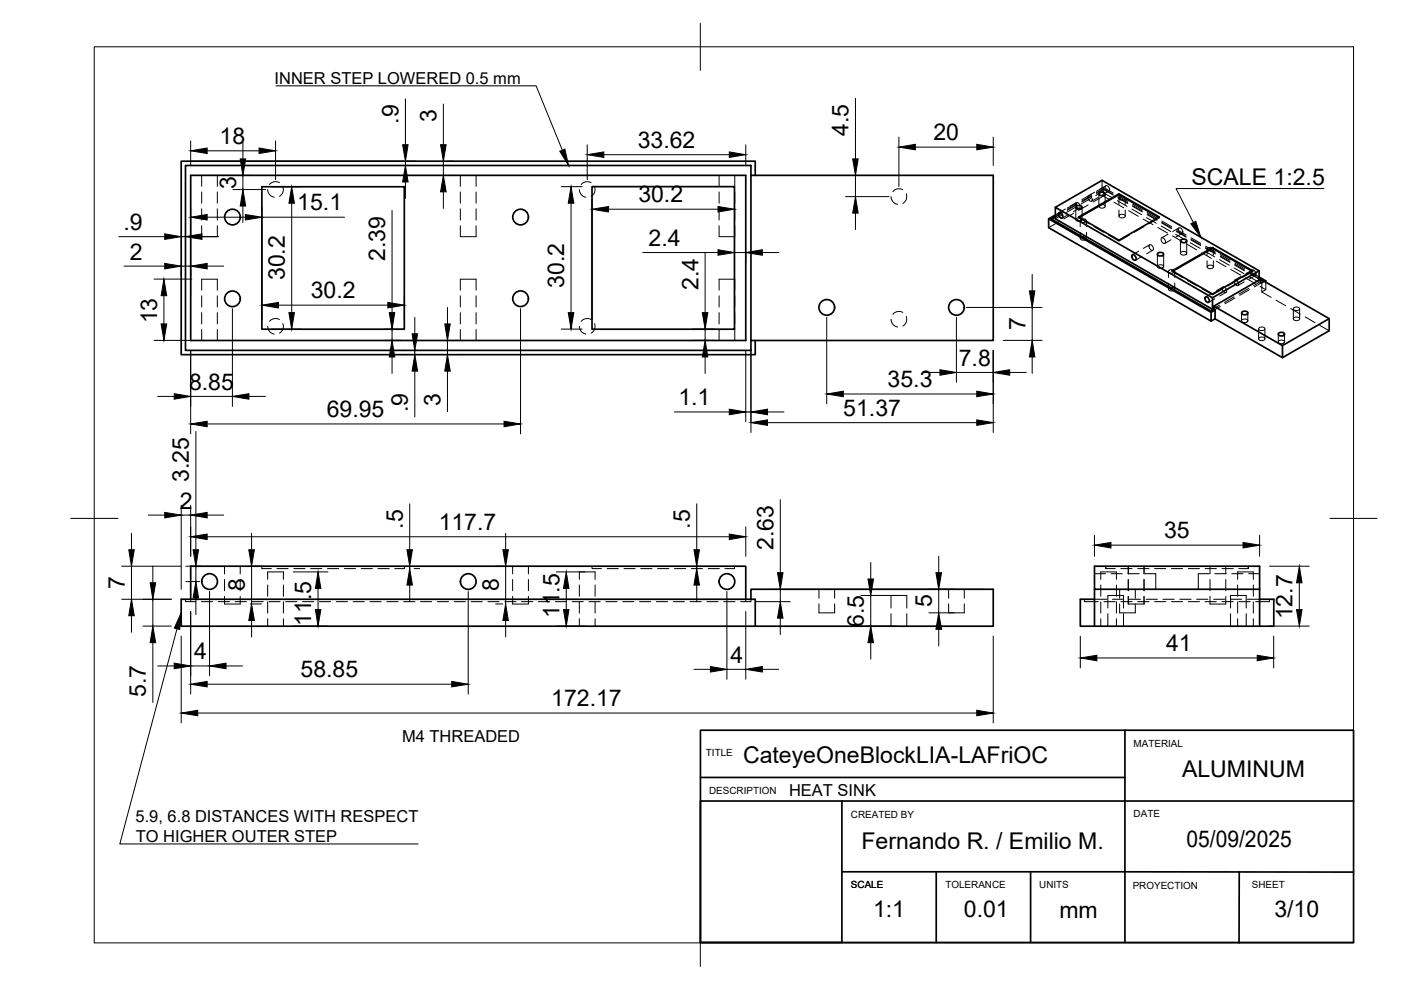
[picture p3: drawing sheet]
<svg xmlns="http://www.w3.org/2000/svg" width="297mm" height="210mm" viewBox="0 0 297 210" stroke-linecap="round" stroke-linejoin="round" font-family="sans-serif">
<!-- layer: Hidden -->
<g fill="none" stroke="#000" stroke-width=".21">
<path d="M42.8 37.2v2.3M46.1 37.2v2.3M59.2 38.7a1.66 1.66 0 0 0-2.1 .4M60 39.6a1.69 1.69 0 0 1-.7 2M97.6 37.2v2.3M100.9 37.2v2.3M125.3 38.7a1.62 1.62 0 0 0-2.1 .4M126.1 39.6a1.67 1.67 0 0 1-.8 2M152.5 37.2v2.3M155.8 37.2v2.3M233.7 38.2v2.5M233.9 39.7v.3"/>
<path d="M234.4 39.4a.73 .73 0 0 1 .7 .4 .73 .73 0 0 1 0 .8l-.4-.1-.3-.4zM234.5 39.4l-1.4 .7M42.8 47.9v2.3h3.3v-2.3M42.8 40.7v2.4M42.8 44.3v2.4M46.1 40.7v2.4M46.1 44.3v2.4M56.7 40.2a1.67 1.67 0 0 0 1.4 1.6M97.6 47.9v2.3h3.3v-2.3M97.6 40.7v2.4M97.6 44.3v2.4M100.9 40.7v2.4"/>
<path d="M100.9 44.3v2.4M122.8 40.2a1.66 1.66 0 0 0 1.4 1.6M152.5 47.9v2.3h3.3v-2.3M152.5 40.7v2.4M152.5 44.3v2.4M155.8 40.7v2.4M155.8 44.3v2.4M188.9 41.7a1.66 1.66 0 0 0 1.4 1.6M191.4 40.2a1.64 1.64 0 0 0-2.1 .4M192.2 41.1a1.67 1.67 0 0 1-.8 2M222.8 46.4v.2l2.6 1.4M223 46.5l-.2 .1"/>
<path d="M224.5 47l-2.2 1.3M225.1 45.6l-1.3 .8M225.2 45.2l-1.4 .9M225.2 45l-1.4 .9M225.2 44.7l-1.4 .9M225.9 44.3l-1.3 .8M226.4 48.6l2.1 1.2M226.5 45.5l-1.3 .7M227.6 45.2l-2 1.2M228.1 44v2.6M228.1 46.5a.75 .75 0 0 1 1.3 .1 .73 .73 0 0 1-.7 .4 .73 .73 0 0 1-.6-.5zM228.2 43.9l-2.1 1.1"/>
<path d="M228.2 43a.71 .71 0 0 1 .7 .4 .71 .71 0 0 1-.1 .7l-.6-.4-.1-.3zM228.2 43l-1.3 .7M228.3 43.4l-2 1.2M228.3 43.2l-2 1.2M228.3 42.9l-2 1.2M228.7 46.2l2.2 1.2M228.7 46v.2M228.8 46.1l-.1 .1M228.9 44.1l-1.3 .8M229 46.8v1.3M229 49.3v1.2M229.1 50.4a.71 .71 0 0 1 .7-.3 .71 .71 0 0 1 .5 .6 .75 .75 0 0 1-1.3-.2z"/>
<path d="M229.2 46.6l.8-.1a.39 .39 0 0 1 .3 .5 .39 .39 0 0 1-.5 .2l-.4-.1a.33 .33 0 0 1-.3-.2 .33 .33 0 0 1 .1-.3zM229.4 44v2.6M229.5 50.4l2.1 1.2M230.4 46.8v1.3M230.4 49.3v1.2M230.7 43.4l-2 1.2M230.7 41.5a.68 .68 0 0 1 .8 .4 .68 .68 0 0 1-.2 .8l-.6-.5zM231.3 42.1l-2.1 1.2M231.4 41.6l-2 1.2M231.4 41.5l-2 1.1M231.4 41.2l-2 1.1M231.9 48l2.1 1.2"/>
<path d="M232.1 40.7l-1.3 .8M232.5 40.6l1.4-.9 2.1 1.2M232.6 52.2l2.1 1.2M232.8 41.9l-1.4 .8M233 41.1v2.6M233.1 43.6a.68 .68 0 0 1 .7-.3 .68 .68 0 0 1 .5 .6 .71 .71 0 0 1-.7 .2 .71 .71 0 0 1-.6-.5zM233.7 40.7l-1.4 .8M233.7 40.7l2.2 1.3M233.9 40v.2l-1.4 .8M233.9 40l2.1 1.2M233.9 40l-1.4 .9M233.9 41.6l-2.1 1.2"/>
<path d="M234.3 41.1v2.6M235 49.8l2.2 1.3M235.1 40.5l-1.3 .8M235.7 53.9l2 1.3M236 41.4l-2.1-1.2v1.4l1.3 .7M236.2 42.9l2.1 1.2M236.9 42.6l2.1 1.1M237 42l2.1 1.2M237 41.8l2.1 1.2M237 41.5l2.1 1.2M237.2 42.1v1.2M237.2 44.5v1.3"/>
<path d="M237.3 45.7a.71 .71 0 0 1 .7-.3 .71 .71 0 0 1 .5 .5 .69 .69 0 0 1-.7 .3 .69 .69 0 0 1-.5-.5zM237.3 41.9a.71 .71 0 0 1 .7-.3 .71 .71 0 0 1 .5 .6 .73 .73 0 0 1-1.2-.2zM238.6 42.1v1.2M238.6 44.5v1.3M238.8 55.7l2 1.2M239.3 44.7l2 1.2M239.5 49.8l-2.3 1.3v-.2M240 44.3l2.1 1.2M240.1 43.7l2.1 1.2M240.1 43.6l2.1 1.2M240.1 43.3l2.1 1.2M241.4 53.3l-1.3 .7"/>
<path d="M241.9 57.5l2 1.2M242.1 54.4l-1.4 .8M242.4 46.5l2.1 1.1M242.5 48l-2 1.2M243.1 46.1l2.1 1.2M243.2 45.5l2.1 1.2M243.2 45.4l2.1 1.1M243.2 45.1l2.1 1.2M243.7 52a.68 .68 0 0 1 .7 .3 .68 .68 0 0 1-.1 .8l-.2-.1-.4-.3zM243.8 51.9l-1.4 .8M244.4 53.1l-1.3 .7M245 59.3l2 1.2"/>
<path d="M245.4 53.9v2.6M245.4 56.4a.75 .75 0 0 1 1.3 .2 .73 .73 0 0 1-.7 .3 .73 .73 0 0 1-.6-.5zM245.5 48.2l2 1.2M245.8 46v.2l-.1-.1M245.8 46.2l-2.2 1.2M246.2 47.9l2 1.2M246.3 50.5a.73 .73 0 0 1 .7 .3 .73 .73 0 0 1-.1 .8l-.6-.3-.1-.5zM246.3 47.3l2.1 1.2M246.3 47.2l2.1 1.1M246.3 46.9l2.1 1.1M246.7 53.9v2.6M247.6 49.7l-1.3 .7"/>
<path d="M247.7 57.5v1.3M247.8 57.4a.71 .71 0 0 1 .7-.3 .71 .71 0 0 1 .5 .6 .75 .75 0 0 1-1.3-.2zM248.3 50.8l-1.3 .8M248.5 57.4v.2l2.2 1.3M248.6 50l2 1.2M248.6 57.5l-.1 .1M249.1 57.5v1.3M249.3 49.7l2 1.2M249.4 49.1l2.1 1.2M249.4 48.9l2.1 1.2M249.4 48.6l2.1 1.2M249.9 48.3a.73 .73 0 0 1 .7 .4 .73 .73 0 0 1 0 .8l-.5-.2-.2-.3z"/>
<path d="M250 48.3l-1.4 .8M250.3 51.1v2.6M250.4 53.5a.68 .68 0 0 1 .7-.2 .68 .68 0 0 1 .5 .6 .73 .73 0 0 1-1.3-.3zM250.6 49.5l-1.3 .7M251.6 51.1v2.6M251.7 51.8l2 1.2M251.8 59.5l2 1.1M252.4 51.5l2 1.2M252.5 50.9l2.1 1.2M252.5 50.7l2.1 1.2M252.5 50.4l2.1 1.2M254.8 53.6l2 1.2"/>
<path d="M255.5 53.3l2 1.2M255.6 52.7l2.1 1.1M255.6 52.5l2.1 1.2M255.6 52.2l2.1 1.2M255.9 52.8v1.3M255.9 55.3v1.3M256 56.4a.71 .71 0 0 1 .7-.2 .71 .71 0 0 1 .5 .5 .75 .75 0 0 1-1.3-.2zM256 52.7a.71 .71 0 0 1 .7-.3 .71 .71 0 0 1 .5 .6 .75 .75 0 0 1-1.3-.3zM257.3 52.8v1.3M257.3 55.3v1.3M257.9 55.4l2 1.2M258.6 55l2 1.2"/>
<path d="M258.7 54.4l2.1 1.2M258.7 54.3l2.1 1.2M258.7 54l2.1 1.2M261 57.1l2 1.2M261.7 56.8l2 1.2M261.8 59.4a.67 .67 0 0 1 .7 .4 .67 .67 0 0 1-.2 .8l-.6-.6zM261.8 56.2l2.1 1.2M261.8 56.1l2.1 1.1M261.8 55.8l2.1 1.2M262.4 59.5l-2.1 1.1M263.1 58.6l-1.3 .8M263.8 59.8l-1.3 .7"/>
<path d="M264.1 58.9l2 1.2M264.8 58.6l2.2 1.3M264.9 58l2.1 1.2M264.9 57.8l2.1 1.2M264.9 57.5l2.1 1.2M265.4 57.3a.68 .68 0 0 1 .8 .3 .68 .68 0 0 1-.1 .8l-.6-.3zM265.5 57.5l.1 .1M265.5 57.2l-1.3 .8M265.6 57.4v.2M265.6 57.6l-2.2 1.3M266.2 58.4l-1.4 .8M267 59.9l-1.2 .7"/>
<path d="M267 59.4v.5M267.1 59.3l.8 .4M267.9 59.6l-.6 .3 .2 .1M267.9 59.6v.1M267.9 59.6l-.6-.4v.7M267.9 59.7l-2 1.1M268.1 59.7l-.6 .3M268.4 59.8v1.6l-.9 .5M42.8 61.5v-2.3h3.3v2.3M42.8 62.7v2.4M42.8 66.3v2.4M42.8 69.9v2.3"/>
<path d="M46.1 62.7v2.4M46.1 66.3v2.4M46.1 69.9v2.3M56.7 69.2a1.67 1.67 0 0 0 1.4 1.6M59.2 67.7a1.69 1.69 0 0 0-2.1 .4M60 68.6a1.67 1.67 0 0 1-.7 2M97.6 61.5v-2.3h3.3v2.3M97.6 62.7v2.4M97.6 66.3v2.4M97.6 69.9v2.3M100.9 62.7v2.4M100.9 66.3v2.4"/>
<path d="M100.9 69.9v2.3M122.8 69.2a1.66 1.66 0 0 0 1.4 1.6M125.3 67.7a1.65 1.65 0 0 0-2.1 .4M126.1 68.6a1.65 1.65 0 0 1-.8 2M152.5 61.5v-2.3h3.3v2.3M152.5 62.7v2.4M152.5 66.3v2.4M152.5 69.9v2.3M155.8 62.7v2.4M155.8 66.3v2.4M155.8 69.9v2.3M188.9 67.7a1.66 1.66 0 0 0 1.4 1.6"/>
<path d="M191.4 66.2a1.64 1.64 0 0 0-2.1 .4M192.2 67.1a1.63 1.63 0 0 1-.8 2M247.7 60v1.3M247.8 61.2a.71 .71 0 0 1 .7-.3 .71 .71 0 0 1 .5 .5 .75 .75 0 0 1-1.3-.2zM248.1 61.1l2 1.2M249.1 60v1.3M251.2 62.9l2 1.2M254.3 64.7l2.5 1.4M254.8 61.2l2.3 1.3M256.8 65.9v.2M256.9 62.2l-1.3 .8M257.6 63.3l-1.3 .8"/>
<path d="M258.6 64.7l-1.2 .7M258.7 65l-1.9 1.1M259.2 60.9a.69 .69 0 0 1 .7 .3 .69 .69 0 0 1-.1 .8l-.5-.4zM259.3 61.2l-2.2 1.3v-.2M259.3 60.8l-1.3 .8M259.9 62l-1.3 .8M261.6 62.9l-2 1.2M261.8 63.2l-2.1 1.2M263.2 66.4v1.6M263.3 67.8a.68 .68 0 0 1 .7-.2 .68 .68 0 0 1 .5 .6 .71 .71 0 0 1-.7 .2 .71 .71 0 0 1-.5-.5zM264.6 66.4v1.6M264.8 61.1l-2.1 1.2"/>
<path d="M264.9 61.4l-2.1 1.2M266.8 69.7v2.1M266.9 71.7a.71 .71 0 0 1 .7-.3 .71 .71 0 0 1 .6 .6 .75 .75 0 0 1-1.3-.3zM266.9 69.6a.71 .71 0 0 1 .7-.3 .71 .71 0 0 1 .6 .5 .75 .75 0 0 1-1.3-.2zM267.2 60.7l1.2 .7M267.5 60v1.9l2 1.1M268.2 69.7v2.1M270.5 63.6l2.1 1.2M271 70.9v1.6M271 72.4a.75 .75 0 0 1 1.3 .2 .73 .73 0 0 1-.7 .3 .73 .73 0 0 1-.6-.5zM272.4 70.9v1.6M273.6 65.4l2.1 1.2"/>
<path d="M274.2 65.5v2.1M274.3 67.4l.8-.2a.4 .4 0 0 1 .4 .5 .4 .4 0 0 1-.5 .3h-.3a.37 .37 0 0 1-.4-.2 .37 .37 0 0 1 0-.4zM274.3 65.2l.6-.1a.43 .43 0 0 1 .6 .3 .43 .43 0 0 1-.5 .5l-.3-.1a.37 .37 0 0 1-.4-.1 .37 .37 0 0 1 0-.5zM275.5 65.5v2.1M276.7 67.2l2.1 1.2M279.8 69l2 1.1M39.3 127.1v.5h2.2M40.4 127.1v.5M42.7 127.6h2.4M46.3 127.6h2.4M47.6 126.4v1.7h3.3v-1.7M47.6 120.1v1.6"/>
<path d="M47.6 122.9v2.4M49.8 127.6h2.4M50.9 120.1v1.6M50.9 122.9v2.4M53.4 127.6h2.4M55.5 120.1v.5h2M56.7 122.8v-1.5h3.4v1.5M56.7 124v2.4M56.7 127.6v2.4M56.7 131.2v1.6M57 127.6h2.4M58.7 120.6h2.4"/>
<path d="M60.1 124v2.4M60.1 127.6v2.4M60.1 131.2v1.6M60.6 127.6h2.3M62.3 120.6h2.4M64.1 127.6h2.4M65.8 120.6h2.4M67.7 127.6h2.4M69.4 120.6h2.4M71.3 127.6h2.4M73 120.6h2.4M74.9 127.6h2.3"/>
<path d="M76.6 120.6h2.4M78.4 127.6h2.4M80.1 120.6h2.4M82 127.6h2.4M85.6 127.6h2.4M85.7 120.1v.5h-2M89.2 127.6h2.3M92.7 127.6h2.4M96.3 127.6h2.4M99.9 127.6h2.4M103.4 127.6h2.4M107 127.6h2.4"/>
<path d="M108.7 126.4v1.7h3.3v-1.7M108.7 120.1v1.6M108.7 122.9v2.4M110.6 127.6h2.4M112 120.1v1.6M112 122.9v2.4M114.2 127.6h2.3M117.7 127.6h2.4M121.3 127.6h2.4M122.8 122.8v-1.5h3.4v1.5M122.8 124v2.4M122.8 127.6v2.4"/>
<path d="M122.8 131.2v1.6M124.9 127.6h2.4M125.5 120.1v.5h2M126.2 124v2.4M126.2 127.6v2.4M126.2 131.2v1.6M128.4 127.6h2.4M128.7 120.6h2.4M132 127.6h2.4M132.3 120.6h2.4M135.6 127.6h2.4M135.8 120.6h2.4"/>
<path d="M139.1 127.6h2.4M139.4 120.6h2.4M142.7 127.6h2.4M143 120.6h2.4M146.3 127.6h2.4M146.6 120.6h2.3M149.9 127.6h2.4M150.1 120.6h2.4M153.4 127.6h2.4M155.7 120.1v.5h-2M158.1 127.1v.5M159.2 127.1v.5h-2.2"/>
<path d="M173.6 128v1.9h3.4v-1.9M173.6 124.9v1.9M177 124.9v1.9M188.9 128.9v-2.6h3.4v2.6M188.9 130.1v2.7M192.3 130.1v2.7M201.1 128v1.9h3.3v-1.9M201.1 124.9v1.9M204.4 124.9v1.9M230 127.1v.5h2.9M232.1 127.1h2.6M232.1 125h2.3"/>
<path d="M232.1 121.6h2.3M233.4 122.8v-1.5h3.3v1.5M233.4 124v2.4M233.4 127.6v2.4M233.4 131.2v1.6M234.1 127.6h2.4M234.4 120.6v-.5v.5h2.1M234.9 128.9v-2.6h3.3v2.6M234.9 130.1v2.7M235.6 125h2.4M235.6 121.6h2.4M235.9 127.1h2.3"/>
<path d="M236.7 124v2.4M236.7 127.6v2.4M236.7 131.2v1.6M237.4 128v1.9h3.3v-1.9M237.4 124.9v1.9M237.6 127.6h2.4M237.6 120.6h2.4M238.2 130.1v2.7M239.1 125h2.4M239.1 121.6h2.4M239.2 126.4v1.7h3.4l-.1-1.7M239.2 120.1v1.6"/>
<path d="M239.2 122.9v2.4M239.4 127.1h2.4M240.7 124.9v1.9M241.2 127.6h2.4M241.2 120.6h2.4M242.5 120.1v1.6M242.5 122.9v2.4M242.7 121.6h2.3v3.4h-2.3M243 127.1h2.4M244.8 127.6h2.4M244.8 120.6h2.4M246.6 127.1h2.4"/>
<path d="M248.4 127.6h2.3M248.4 120.6h2.3M250.1 127.1h2.4M251.9 127.6h2.4M251.9 120.6h2.4M253.7 127.1h2.4M255.5 127.6h2.4M255.5 120.6h2.4M256.4 121.6h-2.3v3.4h2.3M256.5 126.4v1.7h3.4v-1.7M256.5 120.1v1.6M256.5 122.9v2.4"/>
<path d="M257.3 127.1h2.4M257.6 125h2.4M257.6 121.6h2.4M259.1 127.6h2.4M259.1 120.6h2.4M259.9 120.1v1.6M259.9 122.9v2.4M260.9 127.1h2.3M260.9 128.9v-2.6h3.3v2.6M260.9 130.1v2.7M261.2 125h2.3M261.2 121.6h2.3"/>
<path d="M262.4 122.8v-1.5h3.3v1.5M262.4 124v2.4M262.4 127.6v2.4M262.4 131.2v1.6M262.7 127.6h2.3M264.2 130.1v2.7M264.4 127.1h2.7M264.6 120.1l.1 .5h-2M264.7 125h2.4M264.7 121.6h2.4M265.7 124v2.4M265.7 127.6v2.4"/>
<path d="M265.7 131.2v1.6M269.2 127.1v.5h-3"/>
</g>
<!-- layer: Visible -->
<g fill="none" stroke="#000" stroke-width=".36">
<path d="M39.3 35.1h119.9v39.2h-119.9zM40.4 37.2h117.7v35h-117.7zM55.5 39.6h30.2v30.2h-30.2zM125.5 39.6h30.2v30.2h-30.2zM159.2 37.2h51.4v35h-51.4M160.1 37.2v-3h-121.7v41h121.7v-3M222.3 46.4v1.9l34.5 19.8M223.8 45.6l-1.5 .8 34.5 19.8 .8-.5-.2-.1-.6 .3-34-19.5 1-.5M223.8 44l33.3 19.1v2.5l-33.3-19.2zM223.8 46.1l-.8 .4M223.8 44l9.9-5.8 33.3 19.2M224.5 45.2a.67 .67 0 0 1 .7 .3 .67 .67 0 0 1-.1 .8l-.6-.4z"/>
<path d="M228.3 43.7l.5-.1a.52 .52 0 0 1 .6 .4l-.6 .3a.52 .52 0 0 1-.7-.5zM233.2 40.8l.5-.1a.52 .52 0 0 1 .6 .5l-.6 .3a.52 .52 0 0 1-.7-.5zM237.2 41.1l-8.5 4.9 8.5 4.9 8.6-4.9-8.6-4.9v.2l-8.4 4.8M237.2 41.3l8.5 4.8M240 54.1a.67 .67 0 0 1 .8 .3 .67 .67 0 0 1-.1 .8l-.6-.4zM245.6 53.6l.5-.1a.52 .52 0 0 1 .6 .5l-.6 .3a.52 .52 0 0 1-.7-.5zM250.5 50.8l.5-.1a.52 .52 0 0 1 .6 .5l-.6 .3a.52 .52 0 0 1-.7-.5zM257.1 52.5l-8.6 4.9 8.6 4.9 8.5-4.9-8.5-4.9v.2l-8.5 4.8M257.1 52.7l8.4 4.8M267 58.7l1.4 .9-.3 .1M267 59.2l.1 .1M267 59l.3 .2"/>
<path d="M267 57.4v2M267 57.4l-9.9 5.7M267.3 59.2l14.5 8.4v2.5l-9.9 5.7M267.3 59.2l-9.9 5.7M268.4 59.6v.2M255.5 63a.67 .67 0 0 1 .8 .3 .67 .67 0 0 1-.1 .8l-.6-.4zM256.8 66.2v1.9l.8-.5M257.4 64.9l14.5 8.4 9.9-5.7M257.4 65.4l-.3 .2M257.4 64.9v.7M257.6 65.7v1.9l14.3 8.2v-2.5M263.4 66.1l.5-.1a.52 .52 0 0 1 .7 .5l-.7 .3a.52 .52 0 0 1-.6-.5z"/>
<path d="M271.2 70.6l.5-.1a.52 .52 0 0 1 .6 .4l-.6 .3a.52 .52 0 0 1-.7-.5zM40.4 127.1v-7h117.7v7M159.2 127.1v-2.2h51.4v7.9h-50.5v-5.7h-121.7v5.7h121.7M232.1 127.1h-3.1v5.7h3.1M232.1 124.9v7.9M232.1 132.8h35M267.1 124.9h-35v-4.8h35v12.7M267.1 127.1h3v5.7h-3"/>
<circle cx="49.3" cy="46" r="1.66"/>
<circle cx="110.4" cy="46" r="1.66"/>
<circle cx="49.3" cy="63.4" r="1.66"/>
<circle cx="110.4" cy="63.3" r="1.66"/>
<circle cx="175.3" cy="65.2" r="1.66"/>
<circle cx="202.8" cy="65.2" r="1.66"/>
<circle cx="44.4" cy="123.3" r="1.66"/>
<circle cx="99.3" cy="123.3" r="1.66"/>
<circle cx="154.1" cy="123.3" r="1.66"/>
</g>
<!-- layer: BORDER -->
<path d="M20 9.9h267v190h-267zM148.5 4.9v10M15 109.9h10M282 109.9h10M148.5 194.9v10" fill="none" stroke="#000" stroke-width=".21"/>
<!-- layer: TITLEBLOCK -->
<path d="M148.5 154.8h138.5v45h-138.5zM238.5 154.8v45M148.5 169.8h30v30h-30zM148.5 164.8h90M178.5 169.8h108.5M178.5 184.8l108.5 .1M198.5 184.8v15M218.5 184.8v15M262.7 184.9v15" fill="none" stroke="#000" stroke-width=".36"/>
<!-- layer: FD_Dimensions -->
<g fill="none" stroke="#000" stroke-width=".21">
<path d="M40.4 29.9v5.2M40.5 34.2h47.6M42.5 37.2h11.1M43.9 32h11M51.5 30.2v3.5M51.5 37.2v3M57.6 39.6h6.3M58.4 29.9v8.2M86 34.2v.9h2.1M86 21v9.7M86 38.6v3.5M94 22.1v8.6"/>
<path d="M94 34.2v3M95.1 34.2h1M95.1 37.2h1M119 39.6h4.4M124.5 30.7v7.4M128 32.8h26.6M158.1 30.7v4.4M181.4 20.8v12.9M181.4 37.2v4.5M190.6 29.1v10.5M194.1 31.2h13M210.6 29.1v6"/>
<path d="M25.2 50.2h9.7M26.3 56.4h8.6M32.7 59.2h8M38.4 52.1v.2M38.4 57.2v1.3M38.4 50.2h.9M38.4 56.4h2M39.3 52.1v.2M40.4 44v18.8M42.8 50.2h3.5M43.9 56.4h3.5M43.9 46.1h8.1"/>
<path d="M49.4 40.2h6.9M51.5 43.7v3.5M55.5 44v23.7M55.5 46.1h17.5M61.8 43.1v23.2M83.1 44.6v21.7M94 40.7v3.5M121.1 43.1v23.2M125.5 42.3v25.4M129 44.4h23.2M136.3 53.5h15.9M149.5 53.6v12.7"/>
<path d="M155.7 42.3v25.4M155.7 53.5h2.4M158.1 53.2v2.4M161.6 53.5h3.5M179.3 41.7h9.2M181.4 45.2v3.5M218.8 58.2v3.5M32.7 72.2h8M34.8 62.7v6M40.4 74.3v17.7M49.3 65.5v20.7M57.6 69.8h6.3"/>
<path d="M59 64.7h23.2M81.5 72.2h3.7M81.5 69.8h3.7M83.1 69.8v2.4M83.1 75.7v3.5M85.7 62.6v5.1M85.9 75.2h.1M85.9 74.3h.1M87.9 67.3v3.5M87.9 74.3v.9M87.9 78.7v9.7M94.9 65.2v3.5"/>
<path d="M94.9 72.2v3M94.9 78.7v8.6M96.4 72.2h.6M96.4 75.2h.6M110.4 65.4v26.6M119 69.8h4.4M146.8 72.2h4.8M146.8 69.8h4.8M149.5 69.8v2.4M149.5 75.7v3.5M158.1 74.3v15.1M159.2 74.3v17.4"/>
<path d="M175.3 67.3v18.3M195.8 79h3.5M202.8 67.3v13.8M202.8 79h7.8M204.9 65.2h16M210.6 74.3v17.4M212.7 72.2h8.2M214.1 79h3.5M218.8 65.2v7M218.8 75.7v3.5M33.4 84h3.5M40.4 84h8.9"/>
<path d="M41.5 91.5v25.1M43.9 89.9h63M52.8 84h3.5M143 87.3h11.6M158.1 87.3h1.1M162.7 89.6h44.4M162.7 87.3h3.5M178.8 83.5h28.3M27.9 113.1v3.5M31.4 109.2h3.5M38.4 107.1v17.9M38.4 109.2h2"/>
<path d="M40.4 107.1v10.9M43.9 109.2h3.5M43.9 113.8h110.7M53.3 113.1v3.5M86.9 106.8v9.8M107.2 113.1v3.5M147.7 106.8v9.8M158.1 111.7v6.3M165.4 105.9v15.5M184.6 119.3v3.5M199 117.9v3.5M232.1 113.5v4.5"/>
<path d="M235.5 115.6h28M267.1 113.5v4.5M25.8 127.1h10.5M25.8 120.1h12.5M27.9 120.1v7M27.9 130.5v3.6M30.3 132.8h6M32.4 120.1v3.5M32.4 127.1v5.7M32.4 136.3v12.6M38.4 134.9v18.4M39.4 120.1h3.2"/>
<path d="M39.4 123.3h2.9M40.4 129.7v17.5M41.5 120.1v3.2M41.5 126.8v3.5M44.4 125.4v17.9M53 120.1h2.4M53 128.1h2.4M53.3 120.1v8M53.3 131.6v3.5M62.2 132.8h7.3M62.2 121.3h7.3M67.4 124.7v4.6"/>
<path d="M86.9 120.1v.5M86.9 124.1v3.5M87.8 120.6h1.2M99.3 125.4v21.8M105.1 120.1h1.5M105.1 128.1h1.5M107.2 120.1v8M107.2 131.6v3.5M118 132.8h6.1M118 121.3h6.1M120.1 124.7v4.6M147.7 120.1v.5"/>
<path d="M147.7 124.1v3.5M154.1 125.4v18.6M158.1 129.7v14.3M160.2 127.6h7.3M163.3 124.9h45.2M165.4 124.9v2.7M165.4 131.1v3.4M182.5 132.8h7.7M182.5 126.3h7.7M184.6 126.3v6.5M184.6 136.3v3.5M196.9 129.9h5.5"/>
<path d="M199 124.9v5M199 133.4v3.5M210.6 134.9v18.4M229 134.9v6.7M232.6 139.5h34M269.2 132.8h8.4M269.2 120.1h8.4M270 134.9v6.7M275.5 123.6v5.7M33.4 141.2h3.5M40.4 141.2h4M41.9 151.2h165.2"/>
<path d="M43.9 145.1h51.9M47.9 141.2h3.5M147.1 141.9h3.5M154.1 141.9h4M161.6 141.9h3.5"/>
</g>
<g fill="#000" stroke="#000" stroke-width=".21">
<path d="M40.4 32l3.5-.6v1.1zM50.9 33.7h1.2l-.6 3.5zM54.9 31.4l3.5 .6-3.5 .5zM86 35.1l.5 3.5h-1.1zM85.4 30.7h1.1l-.5 3.5zM93.4 30.7h1.2l-.6 3.5zM124.5 32.8l3.5-.6v1.2zM154.6 32.2l3.5 .6-3.5 .6zM180.8 33.7h1.1l-.5 3.5zM190.6 31.2l3.5-.6v1.2zM207.1 30.6l3.5 .6-3.5 .6zM34.9 49.6l3.5 .6-3.5 .6z"/>
<path d="M34.9 55.9l3.5 .5-3.5 .6zM39.3 50.2l3.5-.6v1.2zM40.4 56.4l3.5-.5v1.1zM40.4 46.1l3.5-.6v1.1zM51.5 40.2l.6 3.5h-1.2zM52 45.5l3.5 .6-3.5 .5zM61.8 39.6l.6 3.5h-1.1zM94 37.2l.6 3.5h-1.2zM121.1 39.6l.6 3.5h-1.2zM125.5 44.4l3.5-.6v1.2zM152.2 43.8l3.5 .6-3.5 .6zM152.2 53l3.5 .5-3.5 .6z"/>
<path d="M158.1 53.5l3.5-.5v1.1zM181.4 41.7l.5 3.5h-1.1zM34.8 59.2l.5 3.5h-1.1zM34.2 68.7h1.1l-.5 3.5zM55.5 64.7l3.5-.6v1.2zM61.3 66.3h1.1l-.6 3.5zM82.2 64.1l3.5 .6-3.5 .6zM83.1 72.2l.6 3.5h-1.2zM82.5 66.3h1.2l-.6 3.5zM87.4 70.8h1.1l-.6 3.5zM87.9 75.2l.6 3.5h-1.1zM94.3 68.7h1.2l-.6 3.5z"/>
<path d="M94.9 75.2l.6 3.5h-1.2zM120.5 66.3h1.2l-.6 3.5zM149.5 72.2l.6 3.5h-1.2zM148.9 66.3h1.2l-.6 3.5zM199.3 78.4l3.5 .6-3.5 .6zM210.6 79l3.5-.6v1.2zM218.2 61.7h1.2l-.6 3.5zM218.8 72.2l.6 3.5h-1.2zM36.9 83.5l3.5 .5-3.5 .6zM40.4 89.9l3.5-.6v1.2zM49.3 84l3.5-.5v1.1zM106.9 89.3l3.5 .6-3.5 .6z"/>
<path d="M154.6 86.8l3.5 .5-3.5 .6zM159.2 89.6l3.5-.6v1.2zM159.2 87.3l3.5-.5v1.1zM175.3 83.5l3.5-.6v1.2zM207.1 82.9l3.5 .6-3.5 .6zM207.1 89l3.5 .6-3.5 .6zM27.3 116.6h1.2l-.6 3.5zM34.9 108.6l3.5 .6-3.5 .6zM40.9 116.6h1.2l-.6 3.5zM40.4 109.2l3.5-.6v1.2zM40.4 113.8l3.5-.6v1.2zM52.7 116.6h1.2l-.6 3.5z"/>
<path d="M86.3 116.6h1.1l-.5 3.5zM106.6 116.6h1.2l-.6 3.5zM147.1 116.6h1.2l-.6 3.5zM154.6 113.2l3.5 .6-3.5 .6zM232.1 115.6l3.4-.6v1.2zM263.5 115l3.6 .6-3.6 .6zM27.9 127.1l.6 3.4h-1.2zM31.8 123.6h1.2l-.6 3.5zM32.4 132.8l.6 3.5h-1.2zM41.5 123.3l.6 3.5h-1.2zM53.3 128.1l.6 3.5h-1.2zM66.9 129.3h1.1l-.6 3.5z"/>
<path d="M67.4 121.3l.6 3.4h-1.1zM86.9 120.6l.5 3.5h-1.1zM107.2 128.1l.6 3.5h-1.2zM119.5 129.3h1.1l-.5 3.5zM120.1 121.3l.5 3.4h-1.1zM147.7 120.6l.6 3.5h-1.2zM165.4 127.6l.6 3.5h-1.2zM164.8 121.4h1.2l-.6 3.5zM184.6 132.8l.6 3.5h-1.2zM184 122.8h1.2l-.6 3.5zM198.4 121.4h1.2l-.6 3.5zM199 129.9l.6 3.5h-1.2z"/>
<path d="M229 139.5l3.6-.6v1.2zM266.6 138.9l3.4 .6-3.4 .6zM275.5 120.1l.6 3.5h-1.2zM274.9 129.3h1.2l-.6 3.5zM36.9 140.6l3.5 .6-3.5 .6zM38.4 151.2l3.5-.6v1.2zM40.4 145.1l3.5-.6v1.1zM44.4 141.2l3.5-.6v1.2zM95.8 144.5l3.5 .6-3.5 .5zM150.6 141.3l3.5 .6-3.5 .6zM158.1 141.9l3.5-.6v1.2zM207.1 150.6l3.5 .6-3.5 .6z"/>
</g>
<!-- layer: Leaders -->
<path d="M118.7 32.1l1.1-.5 .7 3.5zM38.4 129.9l-.3 3.6-1.1-.3z" fill="#000" stroke="#000" stroke-width=".21"/>
<path d="M58.5 18.2h55.2l5.5 13.6M37.5 133.3l-12.1 45.6h63.2" fill="none" stroke="#000" stroke-width=".21"/>
<!-- layer: Hole Notes -->
<path d="M252.5 47.4l1-.5 1.1 3.4z" fill="#000" stroke="#000" stroke-width=".21"/>
<path d="M280.7 40h-31.4l3.7 7.2" fill="none" stroke="#000" stroke-width=".21"/>
<g font-size="4.9">
<text x="84.5" y="26.2" transform="rotate(-90 84.5 26.2)">.9</text>
<text x="92.5" y="26" transform="rotate(-90 92.5 26)">3</text>
<text x="179.9" y="28.8" transform="rotate(-90 179.9 28.8)">4.5</text>
<text x="197.9" y="29.7">20</text>
<text x="46.5" y="30.5">18</text>
<text x="135.2" y="31.3">33.62</text>
<text x="50" y="40" transform="rotate(-90 50 40)">3</text>
<text x="252.6" y="39.3">SCALE 1:2.5</text>
<text x="63" y="44.6">15.1</text>
<text x="135.3" y="42.9">30.2</text>
<text x="26.2" y="48.7">.9</text>
<text x="137.5" y="52.1">2.4</text>
<text x="27.6" y="55">2</text>
<text x="60.4" y="59.4" transform="rotate(-90 60.4 59.4)">30.2</text>
<text x="81.7" y="55.3" transform="rotate(-90 81.7 55.3)">2.39</text>
<text x="65.9" y="63.2">30.2</text>
<text x="119.6" y="61.1" transform="rotate(-90 119.6 61.1)">30.2</text>
<text x="148.1" y="61.5" transform="rotate(-90 148.1 61.5)">2.4</text>
<text x="33.3" y="68.6" transform="rotate(-90 33.3 68.6)">13</text>
<text x="217.4" y="70.1" transform="rotate(-90 217.4 70.1)">7</text>
<text x="203.3" y="77.5">7.8</text>
<text x="40.1" y="82.6">8.85</text>
<text x="188.2" y="82.1">35.3</text>
<text x="69.3" y="88.4">69.95</text>
<text x="86.5" y="87.5" transform="rotate(-90 86.5 87.5)">.9</text>
<text x="93.4" y="86.1" transform="rotate(-90 93.4 86.1)">3</text>
<text x="143.8" y="86">1.1</text>
<text x="178.8" y="88.2">51.37</text>
<text x="38.1" y="107.8">2</text>
<text x="40.1" y="102.2" transform="rotate(-90 40.1 102.2)">3.25</text>
<text x="85.4" y="112.1" transform="rotate(-90 85.4 112.1)">.5</text>
<text x="93" y="112.4">117.7</text>
<text x="146.3" y="112.1" transform="rotate(-90 146.3 112.1)">.5</text>
<text x="164" y="116.6" transform="rotate(-90 164 116.6)">2.63</text>
<text x="246.8" y="114.1">35</text>
<text x="26.5" y="124.9" transform="rotate(-90 26.5 124.9)">7</text>
<text x="51.9" y="125.4" transform="rotate(-90 51.9 125.4)">8</text>
<text x="105.7" y="125.4" transform="rotate(-90 105.7 125.4)">8</text>
<text x="118.6" y="131.1" transform="rotate(-90 118.6 131.1)">11.5</text>
<text x="197.6" y="128.8" transform="rotate(-90 197.6 128.8)">5</text>
<text x="274.1" y="131.3" transform="rotate(-90 274.1 131.3)">12.7</text>
<text x="66" y="132.7" transform="rotate(-90 66 132.7)">11.5</text>
<text x="183.2" y="132.9" transform="rotate(-90 183.2 132.9)">6.5</text>
<text x="41.1" y="139.8">4</text>
<text x="63.7" y="143.6">58.85</text>
<text x="154.9" y="140.5">4</text>
<text x="247.2" y="138.1">41</text>
<text x="30.9" y="147.7" transform="rotate(-90 30.9 147.7)">5.7</text>
<text x="116.9" y="149.8">172.17</text>
<text x="157.5" y="161.7">CateyeOneBlockLIA-LAFriOC</text>
<text x="250.6" y="164.8">ALUMINUM</text>
<text x="251.6" y="179.7">05/09/2025</text>
<text x="182.7" y="180.1">Fernando R. / Emilio M.</text>
<text x="185.1" y="194.4">1:1</text>
<text x="204.4" y="194.5">0.01</text>
<text x="224.6" y="194.6">mm</text>
<text x="270.2" y="194.5">3/10</text>
</g>
<g font-size="3.5">
<text x="58.2" y="17.7">INNER STEP LOWERED 0.5 mm</text>
<text x="85.3" y="157.4">M4 THREADED</text>
<text x="167.3" y="168.8">HEAT SINK</text>
<text x="28.7" y="174.2">5.9, 6.8 DISTANCES WITH RESPECT</text>
<text x="28.8" y="178.4">TO HIGHER OUTER STEP</text>
</g>
<g font-size="2.1">
<text x="149.7" y="160.2">TITLE</text>
<text x="240.3" y="158.3">MATERIAL</text>
<text x="150.3" y="168.4">DESCRIPTION</text>
<text x="180.4" y="173.4">CREATED BY</text>
<text x="240.3" y="173.3">DATE</text>
<text x="180.4" y="188.4">SCALE</text>
<text x="200.4" y="188.4">TOLERANCE</text>
<text x="220.3" y="188.4">UNITS</text>
<text x="240.2" y="188.5">PROYECTION</text>
<text x="265.4" y="188.4">SHEET</text>
</g>
</svg>
